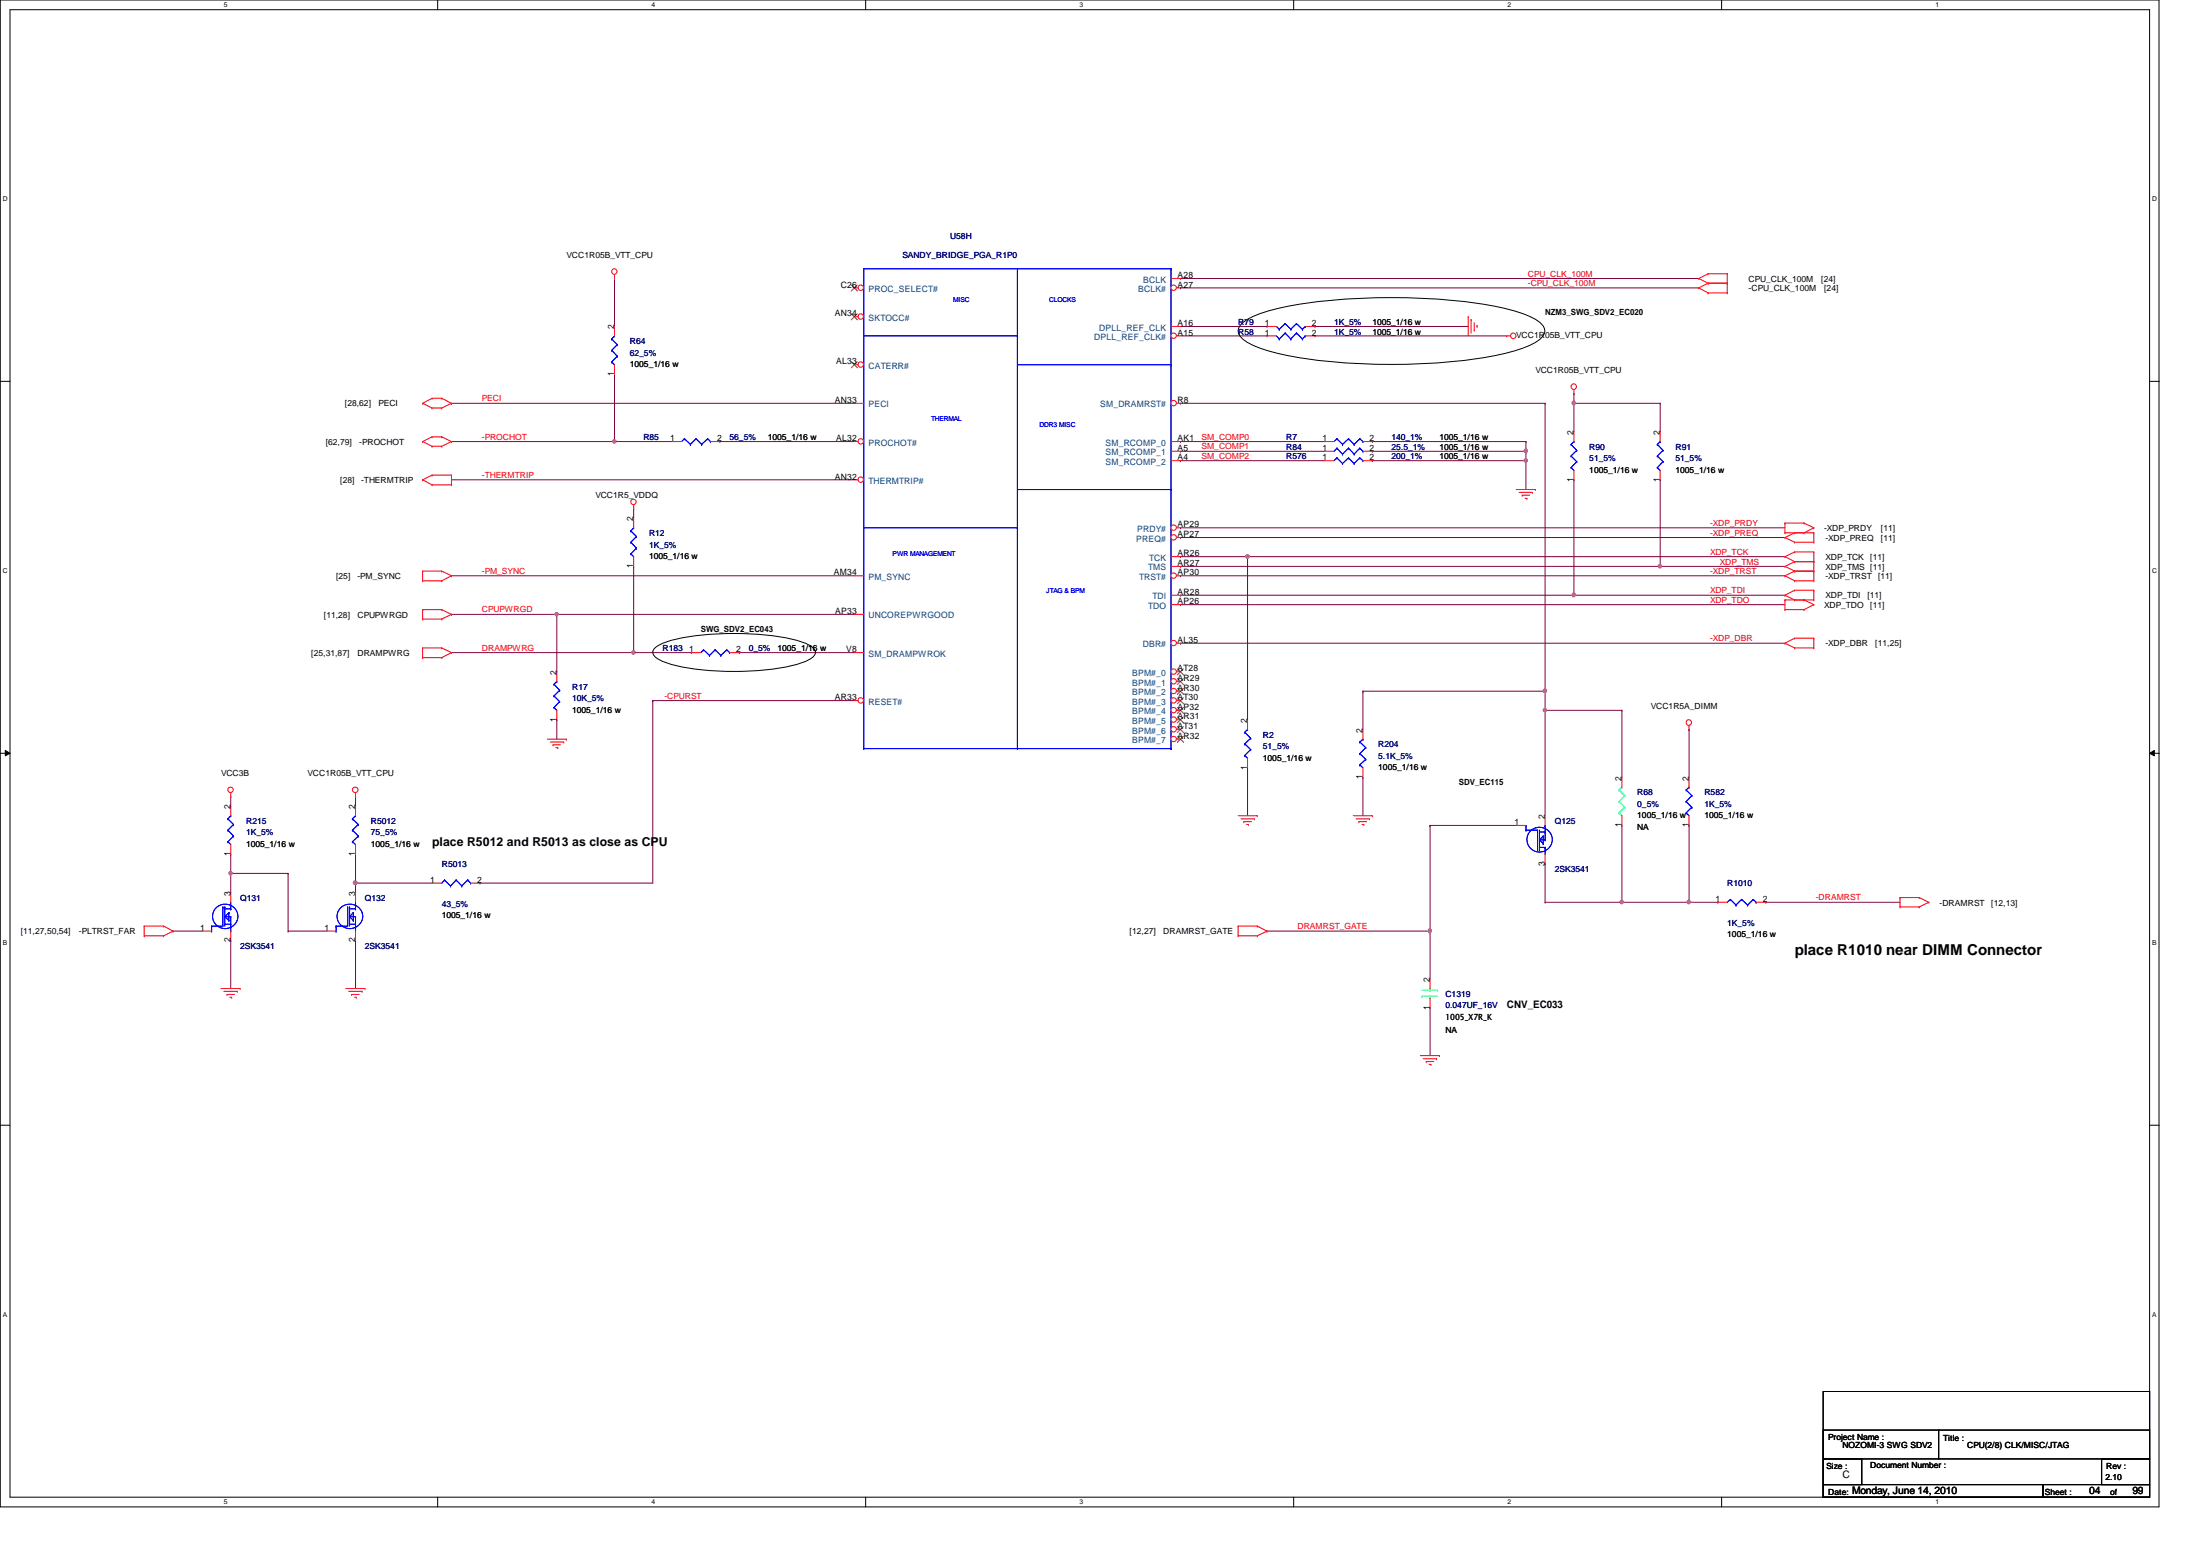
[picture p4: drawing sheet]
<svg xmlns="http://www.w3.org/2000/svg" width="297mm" height="210mm" viewBox="0 0 297 210" stroke-linecap="round" stroke-linejoin="round" font-family="sans-serif">
<path d="M0 0h291.5v203.4h-291.5zM1.4 1.3h288.8v200.8h-288.8z" fill="none" stroke="#000" stroke-width=".14"/>
<g fill="#fff">
<path d="M30.2 .2h.5v1h-.5z"/>
<path d="M30.2 202.3h.5v1h-.5z"/>
</g>
<path d="M59.1 0v1.3M59.1 202.1v1.3" fill="none" stroke="#000" stroke-width=".14"/>
<g fill="#fff">
<path d="M88 .2h.5v1h-.5z"/>
<path d="M88 202.3h.5v1h-.5z"/>
</g>
<path d="M116.9 0v1.3M116.9 202.1v1.3" fill="none" stroke="#000" stroke-width=".14"/>
<g fill="#fff">
<path d="M145.8 .2h.5v1h-.5z"/>
<path d="M145.8 202.3h.5v1h-.5z"/>
</g>
<path d="M174.7 0v1.3M174.7 202.1v1.3" fill="none" stroke="#000" stroke-width=".14"/>
<g fill="#fff">
<path d="M203.5 .2h.5v1h-.5z"/>
<path d="M203.5 202.3h.5v1h-.5z"/>
</g>
<path d="M232.4 0v1.3M232.4 202.1v1.3" fill="none" stroke="#000" stroke-width=".14"/>
<g fill="#fff">
<path d="M261.3 .2h.5v1h-.5z"/>
<path d="M261.3 202.3h.5v1h-.5z"/>
<path d="M.4 26.4h.6v1h-.6z"/>
<path d="M290.6 26.4h.6v1h-.6z"/>
<path d="M.4 76.5h.6v1.1h-.6z"/>
<path d="M290.6 76.5h.6v1.1h-.6z"/>
</g>
<path d="M0 51.5h1.4M290.2 51.5h1.3" fill="none" stroke="#000" stroke-width=".14"/>
<g fill="#fff">
<path d="M.4 126.7h.6v1.1h-.6z"/>
<path d="M290.6 126.7h.6v1.1h-.6z"/>
</g>
<path d="M0 101.7h1.4M.7 101.3l.7 .4-.7 .3zM290.2 101.7l.7-.4v.7zM290.2 101.7h1.3" fill="none" stroke="#000" stroke-width=".14"/>
<path d="M.7 101.3l.7 .4-.7 .3zM290.2 101.7l.7-.4v.7z" fill="#000"/>
<g fill="#fff">
<path d="M.4 177h.5v1h-.5z"/>
<path d="M290.6 177h.5v1h-.5z"/>
</g>
<path d="M0 151.9h1.4M290.2 151.9h1.3" fill="none" stroke="#000" stroke-width=".14"/>
<path d="M83 59.6h.1M83 59.6h7.7" fill="none" stroke="#800040" stroke-width=".14"/>
<path d="M82.8 59.4h.3l.1 .2-.1 .1-.2 .1-.1-.1z" fill-rule="evenodd" fill="#f0f"/>
<path d="M82.8 59.4h.3l.1 .2-.1 .1-.2 .1-.1-.1z" fill="none" stroke="#f0f" stroke-width=".14"/>
<g fill="none" stroke="#800040" stroke-width=".14">
<path d="M83 37.6h.1M83 37.6v6.5M159.4 37.6h.1M159.4 38.9h.1M159.4 37.6h70M159.4 38.9h70M61 59.6h.1M83 50.5h.1M83 50.5v9.1h-22M159.4 45.3h11.7M171.1 45.3h.1M177.5 45.3h.1"/>
<path d="M177.5 44.1h.1M177.5 45.3h26M177.5 44.1h20.7M208.6 54.4h.1M208.6 54.4v41.5M159.4 77.7h.1M159.4 77.7h81.6M88.1 94.6h.1M88.1 94.6h27.3M159.4 86.8h.1M159.4 86.8h81.6M184 93.3h.1"/>
<path d="M184 93.3h24.6M184 93.3v5.2M208.6 95.9h.1M208.6 93.3h.1M208.6 95.9h10.4M228 121.8h3.9M231.9 121.8h.1"/>
</g>
<path d="M208.4 93.1l.2-.1 .2 .1-.1 .3-.1 .1-.2-.1z" fill-rule="evenodd" fill="#f0f"/>
<path d="M208.4 93.1l.2-.1 .2 .1-.1 .3-.1 .1-.2-.1z" fill="none" stroke="#f0f" stroke-width=".14"/>
<path d="M168.4 75.1h.1M168.4 75.1v22.1M219 95.9h.1M219 95.9v9M184 104.9h.1M184 104.9v5.2M208.6 116.6h.1M208.6 116.6v5.2M219 121.8h.1M219 121.8h9" fill="none" stroke="#800040" stroke-width=".14"/>
<path d="M218.8 121.6h.3l.1 .2-.1 .1-.2 .1-.1-.1z" fill-rule="evenodd" fill="#f0f"/>
<path d="M218.8 121.6h.3l.1 .2-.1 .1-.2 .1-.1-.1z" fill="none" stroke="#f0f" stroke-width=".14"/>
<path d="M171.1 125.7h.1M171.1 125.7h22" fill="none" stroke="#800040" stroke-width=".14"/>
<path d="M192.9 125.5l.1-.1 .3 .1-.1 .3-.2 .1-.1-.1z" fill-rule="evenodd" fill="#f0f"/>
<path d="M192.9 125.5l.1-.1 .3 .1-.1 .3-.2 .1-.1-.1z" fill="none" stroke="#f0f" stroke-width=".14"/>
<g fill="none" stroke="#800040" stroke-width=".14">
<path d="M61 54.4h.1M61 54.4h54.4M61 77.7h.1M61 77.7h54.4M61 82.9h.1M61 82.9h54.4M75.2 82.9h.1M193.1 111.4h.1M193.1 111.4v20.8M193.1 111.4h11.6M219 111.4h.1M219 111.4v10.4"/>
<path d="M23.4 125.7h.1M23.4 125.7h3.9M193.1 125.7h.1"/>
</g>
<path d="M75 82.7h.3l.1 .2-.1 .2h-.2h-.1z" fill-rule="evenodd" fill="#f0f"/>
<path d="M75 82.7h.3l.1 .2-.1 .2h-.2h-.1z" fill="none" stroke="#f0f" stroke-width=".14"/>
<path d="M159.4 54.4h.1M159.4 54.4h49.2M208.6 95.9h.1M208.6 95.9v14.2" fill="none" stroke="#800040" stroke-width=".14"/>
<path d="M208.4 95.7h.3l.1 .1-.1 .2-.1 .1-.2-.1z" fill-rule="evenodd" fill="#f0f"/>
<path d="M208.4 95.7h.3l.1 .1-.1 .2-.1 .1-.2-.1z" fill="none" stroke="#f0f" stroke-width=".14"/>
<path d="M228 111.4h.1M228 111.4v10.4" fill="none" stroke="#800040" stroke-width=".14"/>
<path d="M227.9 121.6h.3l.1 .2-.1 .1-.2 .1-.1-.1z" fill-rule="evenodd" fill="#f0f"/>
<path d="M227.9 121.6h.3l.1 .2-.1 .1-.2 .1-.1-.1z" fill="none" stroke="#f0f" stroke-width=".14"/>
<g fill="none" stroke="#800040" stroke-width=".14">
<path d="M159.4 59.6h.1M159.4 59.6h19.4M185.3 59.6h.1M185.3 59.6h20.7M85.6 68.7h.1M85.6 76.5h.1M85.6 68.7v1.3M85.6 76.5v11.6h-24.6M61 88.1h.1M228 98.5h.1M228 98.5v6.4M31.2 115.3h.1"/>
<path d="M31.2 115.3v2.6M168.4 103.6h.1M168.4 103.6v6.5"/>
</g>
<path d="M85.4 87.9h.3l.1 .2-.1 .1-.2 .1-.1-.1z" fill-rule="evenodd" fill="#f0f"/>
<path d="M85.4 87.9h.3l.1 .2-.1 .1-.2 .1-.1-.1z" fill="none" stroke="#f0f" stroke-width=".14"/>
<path d="M212.5 54.4h.1M212.5 54.4v3.9M212.5 54.4h11.7M75.2 82.9h.1M75.2 82.9v7.8" fill="none" stroke="#800040" stroke-width=".14"/>
<path d="M212.3 54.2l.2-.1 .2 .2-.1 .3-.1 .1-.2-.1z" fill-rule="evenodd" fill="#f0f"/>
<path d="M212.3 54.2l.2-.1 .2 .2-.1 .3-.1 .1-.2-.1z" fill="none" stroke="#f0f" stroke-width=".14"/>
<path d="M224.2 54.4h.1M224.2 54.4v3.9M159.4 60.9h.1M159.4 60.9h19.4M185.3 60.9h.1M185.3 60.9h20.7" fill="none" stroke="#800040" stroke-width=".14"/>
<path d="M205.8 60.7l.2-.1 .2 .1v.3l-.2 .1-.2-.1z" fill-rule="evenodd" fill="#f0f"/>
<path d="M205.8 60.7l.2-.1 .2 .1v.3l-.2 .1-.2-.1z" fill="none" stroke="#f0f" stroke-width=".14"/>
<g fill="none" stroke="#800040" stroke-width=".14">
<path d="M206 59.6h.1M206 59.6v6.5M159.4 75.1h.1M159.4 76.5h.1M159.4 75.1h9M185.3 62.2h.1M185.3 62.2h20.7M206 62.2h.1M206 60.9h.1M212.5 64.8h.1M212.5 64.8v15.5h-53.1M224.2 64.8h.1"/>
<path d="M224.2 64.8v11.7h-64.8M159.4 80.3h.1M193.1 136h.1M193.1 136v6.5M208.6 121.8h.1M208.6 121.8h10.4"/>
</g>
<path d="M205.8 62h.4v.1v.2l-.2 .1-.2-.1z" fill-rule="evenodd" fill="#f0f"/>
<path d="M205.8 62h.4v.1v.2l-.2 .1-.2-.1z" fill="none" stroke="#f0f" stroke-width=".14"/>
<g fill="none" stroke="#800040" stroke-width=".14">
<path d="M97.2 59.6h.1M97.2 59.6h18.2M159.4 44.1h11.7M171.1 44.1h.1M212.5 53.1h.1M212.5 53.1v1.3M61 64.8h.1M61 64.8h54.4M159.4 62.2h.1M159.4 71.2h.1M159.4 72.6h.1M159.4 62.2h19.4"/>
<path d="M159.4 71.2h81.6M159.4 72.6h81.6M168.4 75.1h.1M168.4 75.1h72.6M75.2 97.2h.1M75.2 97.2v2.6M88.1 94.6h.1M88.1 94.6v24.6h-23.3M64.8 119.2h.1M238.4 121.8h.1M238.4 121.8h18.1"/>
</g>
<circle cx="168.4" cy="75.1" r=".25" fill="#f0f"/>
<circle cx="168.4" cy="75.1" r=".25" fill="none" stroke="#f0f" stroke-width=".14"/>
<path d="M224.2 76.5h.1M224.2 76.5h16.8" fill="none" stroke="#800040" stroke-width=".14"/>
<path d="M224 76.3h.3l.1 .1-.1 .2-.2 .1-.1-.1z" fill-rule="evenodd" fill="#f0f"/>
<path d="M224 76.3h.3l.1 .1-.1 .2-.2 .1-.1-.1z" fill="none" stroke="#f0f" stroke-width=".14"/>
<path d="M212.5 80.3h.1M212.5 80.3h28.5M48 127h.1M48 127v6.4" fill="none" stroke="#800040" stroke-width=".14"/>
<path d="M212.3 80.1h.2l.2 .1-.1 .3-.1 .1-.2-.1z" fill-rule="evenodd" fill="#f0f"/>
<path d="M212.3 80.1h.2l.2 .1-.1 .3-.1 .1-.2-.1z" fill="none" stroke="#f0f" stroke-width=".14"/>
<path d="M48 119.2h.1M48 119.2v1.3" fill="none" stroke="#800040" stroke-width=".14"/>
<circle cx="48" cy="119.2" r=".26" fill="#f0f"/>
<circle cx="48" cy="119.2" r=".26" fill="none" stroke="#f0f" stroke-width=".14"/>
<g fill="none" stroke="#800040" stroke-width=".14">
<path d="M159.4 81.6h.1M159.4 81.6h81.6M31.2 117.9h.1M31.2 107.5h.1M31.2 107.5v1.3M31.2 117.9v2.6M31.2 117.9h7.7M38.9 117.9h.1M38.9 117.9v7.8M48 107.5h.1M48 119.2h.1M48 115.3h.1"/>
<path d="M48 107.5v1.3M48 115.3v3.9M48 119.2h10.3M31.2 127h.1M31.2 127v6.4M38.9 125.7h.1M38.9 125.7h5.2"/>
</g>
<path d="M31 117.7h.3l.1 .2-.1 .1-.2 .1-.1-.1z" fill-rule="evenodd" fill="#f0f"/>
<path d="M31 117.7h.3l.1 .2-.1 .1-.2 .1-.1-.1z" fill="none" stroke="#f0f" stroke-width=".14"/>
<path d="M85.6 88.1h7.7M93.3 88.1h.1M99.8 88.1h.1M99.8 88.1h15.6" fill="none" stroke="#800040" stroke-width=".14"/>
<g fill="none" stroke="#f00" stroke-width=".14">
<path d="M83 37.6h.1M83 37.1v.5M229.4 37.6h.1M229.4 38.9h.1M229.4 37.6l1.2 .6M229.4 38.9l1.2 .6M230.6 37h.1M230.6 38.2h.1M230.6 39.5h.1M230.6 37l-1.2 .6M230.6 37h2.6M230.6 38.2h2.6"/>
<path d="M230.6 38.2l-1.2 .7M230.6 39.5h2.6M233.2 37h.1M233.2 38.2h.1M233.2 39.5h.1M233.2 37v2.5M57.1 54.4h.1M57.1 59.6h.1M57.1 54.4l1.2 .7M57.1 59.6l1.2 .6M58.3 53.8h.1M58.3 55.1h.1"/>
<path d="M58.3 59h.1M58.3 53.8h1.3M58.3 53.8l-1.2 .6M58.3 55.1h1.3M58.3 59h1.3M58.3 59l-1.2 .6M59.6 53.8h.1M59.6 55.1h.1M59.6 59h.1M59.6 53.8l1.4 .6M59.6 59l1.4 .6M61 54.4h.1"/>
<path d="M61 59.6h.1M61 54.4l-1.4 .7M61 59.6l-1.4 .6M83 44.1v1.2M83 49.2v1.3M198.2 42.8h.1M198.2 42.8v2.5M198.6 43.1h.1M198.6 43.1v1.9M199 44.6h.1M199 43.6v1M199.4 43.9h.1"/>
<path d="M199.4 43.9v.3M203.5 45.3h.1M203.5 45.3h.5M212.5 53.1h.1M212.5 52.6v.5M57.1 77.1h.1M57.1 78.4h.1M57.1 64.8h.1M57.1 77.1h2.5M57.1 78.4h2.5M57.1 77.1v1.3M57.1 64.8l1.2 .6"/>
<path d="M58.3 60.2h.1M58.3 64.1h.1M58.3 65.4h.1M58.3 60.2h1.3M58.3 64.1l-1.2 .7M58.3 64.1h2.7M58.3 65.4h2.7M59.6 77.1h.1M59.6 78.4h.1M59.6 60.2h.1M59.6 77.1l1.4 .6M61 77.7h.1"/>
<path d="M61 64.1h.1M61 65.4h.1M61 77.7l-1.4 .7M61 64.1v1.3M85.6 68.7h.1M85.6 68.2v.5M158.1 60.9h1.3M158.1 62.2h1.3M204.7 66.1h2.6M205.1 66.5h1.8M205.5 66.8h.1M205.5 66.8h1"/>
<path d="M205.9 67.3h.3M206.2 67.3h.1M206.9 66.5h.1M207.3 66.1h.1M241 70.6h.1M241 71.9h.1M241 72.6h.1M241 75.1h.1M241 76.5h.1M241 77.7h.1M241 70.6h2.6M241 70.6v1.3"/>
<path d="M241 71.9h3.9M241 72.6l1.3 .6M241 75.1l1.3 .7M241 76.5l1.3 .6M241 77.7l1.3 .7M242.3 71.9h.1M242.3 73.2h.1M242.3 74.5h.1M242.3 75.8h.1M242.3 77.1h.1M242.3 78.4h.1M242.3 79.7h.1"/>
<path d="M242.3 71.9l-1.3 .7M242.3 73.2h2.6M242.3 74.5l-1.3 .6M242.3 74.5h2.6M242.3 75.8h2.6M242.3 75.8l-1.3 .7M242.3 77.1h2.6M242.3 77.1l-1.3 .6M242.3 78.4h2.6M242.3 79.7l-1.3 .6M242.3 79.7h2.6M243.6 70.6h.1"/>
<path d="M243.6 71.9h.1M243.6 70.6l1.3 .6M244.9 71.2h.1M244.9 71.9h.1M244.9 73.2h.1M244.9 74.5h.1M244.9 75.8h.1M244.9 77.1h.1M244.9 78.4h.1M244.9 79.7h.1M244.9 71.2l-1.3 .7M244.9 71.9v1.3"/>
<path d="M244.9 74.5v3.9M244.9 79.7v1.3M57.1 87.5h.1M57.1 88.8h.1M57.1 82.3h.1M57.1 83.6h.1M57.1 87.5h2.5M57.1 82.3h2.5M57.1 82.3v1.3M57.1 87.5v1.3M57.1 88.8h2.5M57.1 83.6h2.5"/>
<path d="M59.6 87.5h.1M59.6 88.8h.1M59.6 82.3h.1M59.6 83.6h.1M59.6 87.5l1.4 .6M59.6 82.3l1.4 .6M61 88.1h.1M61 82.9h.1M61 88.1l-1.4 .7M61 82.9l-1.4 .7M73.9 99.8h2.6M76.5 99.8h.1"/>
<path d="M228 98.5h.1M228 98v.5M241 80.3h.1M241 86.8h.1M241 81h.1M241 82.3h.1M241 81v1.3M241 81h3.9M241 80.3l1.3 .7M241 86.8l1.3 .7M241 82.3h2.6M242.3 81h.1"/>
<path d="M242.3 86.1h.1M242.3 87.5h.1M242.3 86.1l-1.3 .7M242.3 86.1h2.6M242.3 87.5h2.6M243.6 81h.1M243.6 82.3h.1M243.6 81l1.3 .6M244.9 81h.1M244.9 86.1h.1M244.9 87.5h.1M244.9 81.6h.1"/>
<path d="M244.9 86.1v1.4M244.9 81.6l-1.3 .7M31.2 107.5h.1M31.2 107v.5M48 107.5h.1M48 107v.5M58.3 119.2h1.3M63.5 119.2h1.3M74.3 100.2h1.8M74.7 100.5h.1M74.7 100.5h1M75.1 100.9h.2"/>
<path d="M75.3 100.9h.1M76.1 100.2h.1M167.2 110.1h2.6M167.6 110.5h1.8M167.9 110.9h.1M167.9 110.9h1.1M168.3 111.3h.3M168.6 111.3h.1M169.4 110.5h.1M169.8 110.1h.1M182.7 110.1h2.6M183.1 110.5h1.8"/>
<path d="M183.5 110.9h.1M183.5 110.9h1M183.9 111.3h.2M184.1 111.3h.1M184.9 110.5h.1M185.3 110.1h.1M19.5 125h.1M19.5 126.3h.1M19.5 125h2.6M19.5 126.3h2.6M19.5 125v1.3M22.1 125h.1"/>
<path d="M22.1 126.3h.1M22.1 125l1.3 .7M23.4 125.7h.1M23.4 125.7l-1.3 .6M29.8 133.4h2.6M30.2 133.8h1.8M30.6 134.2h.1M30.6 134.2h1.1M31 134.6h.3M31.3 134.6h.1M32 133.8h.1M32.4 133.4h.1"/>
<path d="M46.7 133.4h2.6M47.1 133.8h1.8M47.5 134.2h.1M47.5 134.2h1M47.9 134.6h.2M48.1 134.6h.1M48.9 133.8h.1M49.3 133.4h.1M167.2 125h.1M167.2 126.3h.1M167.2 125h2.6M167.2 125v1.3"/>
<path d="M167.2 126.3h2.6M169.8 125h.1M169.8 126.3h.1M169.8 125l1.3 .7M171.1 125.7h.1M171.1 125.7l-1.3 .6M256.5 121.2h.1M256.5 122.4h.1M256.5 121.2h2.6M256.5 121.2v1.2M256.5 122.4h2.6M259.1 121.2h.1"/>
<path d="M259.1 122.4h.1M259.1 121.2l1.3 .6M260.4 121.8h.1M260.4 121.8l-1.3 .6M191.8 142.5h2.5M192.1 142.9h1.9M192.6 143.3h.1M192.6 143.3h1M193 143.7h.2M193.2 143.7h.1M194 142.9h.1M194.3 142.5h.1"/>
<circle cx="82.9" cy="36.7" r=".38"/>
<circle cx="204.3" cy="45.3" r=".38"/>
<circle cx="212.5" cy="52.2" r=".38"/>
<circle cx="85.5" cy="67.7" r=".37"/>
<circle cx="228" cy="97.5" r=".38"/>
<circle cx="31.1" cy="106.6" r=".37"/>
<circle cx="48" cy="106.6" r=".37"/>
</g>
<path d="M167.6 43.7a8.7 8.7 0 0 1 3.6-1.7 68.4 68.4 0 0 1 18.9-1.8 60 60 0 0 1 14.5 1.8 8.8 8.8 0 0 1 3.5 1.7 1.22 1.22 0 0 1 0 1.9 8.8 8.8 0 0 1-3.5 1.7 67.6 67.6 0 0 1-19 1.9 59.3 59.3 0 0 1-14.4-1.9 8.7 8.7 0 0 1-3.6-1.7 1.23 1.23 0 0 1 0-1.9zM88.6 87.3a13.7 13.7 0 0 1 5.9-1.5 37 37 0 0 1 13.8 .9l1.3 .6 .4 .4 .1 .4-.1 .3a4.7 4.7 0 0 1-2.6 1.3 38.6 38.6 0 0 1-16.6 0 4.7 4.7 0 0 1-2.5-1.3l-.2-.3 .2-.4zM246.2 196.9h5.2v3.5h-5.2zM246.2 193h15.5v3.9h-15.5zM246.2 187.8h44v14.3h-44zM261.7 193h28.5v3.9h-28.5zM283.8 196.9h6.4v3.5h-6.4zM246.2 200.4h29.6v1.7h-29.6zM275.8 200.4h14.4v1.7h-14.4z" fill="none" stroke="#000" stroke-width=".14"/>
<g fill="none" stroke="#00f" stroke-width=".14">
<path d="M137.4 36.3v64.7M158.1 36.3h.1M158.1 36.3h-41.5v64.7M158.1 36.3v64.7M82.6 48.9h.1M82.6 47.3h.1M82.6 45.8h.1M82.6 48.9l.4 .3M82.6 47.3l.8 .8M82.6 45.8l.8 .7M83 45.3h.1M83 45.3l-.4 .5"/>
<path d="M83.4 48.1h.1M83.4 46.5h.1M83.4 48.1l-.8 .8M83.4 46.5l-.8 .8M116.6 45.3h20.8M137.4 45.3h.1M137.4 49.2h20.7M158.1 49.2h.1M116.6 71.2h20.8M137.4 71.2h.1M137.4 66.1h20.7M158.1 66.1h.1"/>
<path d="M60 118.8h.1M60 118.8l-.4 .4M60 118.8l.8 .8M60.8 119.6h.1M61.6 118.8h.1M61.6 118.8l-.8 .8M61.6 118.8l.8 .8M62.4 119.6h.1M63.2 118.8h.1M63.2 118.8l-.8 .8M63.2 118.8l.3 .4M63.5 119.2h.1"/>
<path d="M116.6 101h.1M116.6 101h41.5M137.4 101h.1M158.1 101h.1"/>
</g>
<circle cx="158.5" cy="54.4" r=".37" fill="#fff"/>
<g fill="none" stroke="#f00" stroke-width=".14">
<path d="M158.1 59.6h1.3M158.9 54.4h.5"/>
<circle cx="158.5" cy="54.4" r=".37"/>
</g>
<circle cx="158.5" cy="38.8" r=".37" fill="#fff"/>
<g fill="none" stroke="#f00" stroke-width=".14">
<path d="M158.1 37.6h1.3M158.9 38.9h.5"/>
<circle cx="158.5" cy="38.8" r=".37"/>
</g>
<circle cx="158.5" cy="45.3" r=".37" fill="#fff"/>
<g fill="none" stroke="#f00" stroke-width=".14">
<path d="M158.1 44.1h1.3M158.9 45.3h.5"/>
<circle cx="158.5" cy="45.3" r=".37"/>
</g>
<circle cx="116.2" cy="49.2" r=".37" fill="#fff"/>
<g fill="none" stroke="#f00" stroke-width=".14">
<path d="M115.4 49.2h.5M115.4 54.4h1.2"/>
<circle cx="116.2" cy="49.2" r=".37"/>
</g>
<path d="M115 48.9l.8 .8M115.7 48.9l-.8 .8" fill="none" stroke="#804000" stroke-width=".14"/>
<circle cx="116.2" cy="59.6" r=".37" fill="#fff"/>
<g fill="none" stroke="#f00" stroke-width=".14">
<path d="M115.4 59.6h.5"/>
<circle cx="116.2" cy="59.6" r=".37"/>
</g>
<circle cx="116.2" cy="64.7" r=".37" fill="#fff"/>
<g fill="none" stroke="#f00" stroke-width=".14">
<path d="M115.4 64.8h.5M115.4 88.1h1.2"/>
<circle cx="116.2" cy="64.7" r=".37"/>
</g>
<circle cx="116.2" cy="94.5" r=".37" fill="#fff"/>
<g fill="none" stroke="#f00" stroke-width=".14">
<path d="M115.4 94.6h.5"/>
<circle cx="116.2" cy="94.5" r=".37"/>
</g>
<circle cx="158.5" cy="71.2" r=".37" fill="#fff"/>
<g fill="none" stroke="#f00" stroke-width=".14">
<path d="M158.9 71.2h.5"/>
<circle cx="158.5" cy="71.2" r=".37"/>
</g>
<circle cx="158.5" cy="72.5" r=".37" fill="#fff"/>
<g fill="none" stroke="#f00" stroke-width=".14">
<path d="M158.1 75.1h1.3M158.1 76.5h1.3M158.9 72.6h.5"/>
<circle cx="158.5" cy="72.5" r=".37"/>
</g>
<circle cx="158.5" cy="77.7" r=".37" fill="#fff"/>
<g fill="none" stroke="#f00" stroke-width=".14">
<path d="M158.9 77.7h.5M158.1 80.3h1.3M158.1 81.6h1.3"/>
<circle cx="158.5" cy="77.7" r=".37"/>
</g>
<circle cx="158.5" cy="86.8" r=".37" fill="#fff"/>
<g fill="none" stroke="#f00" stroke-width=".14">
<path d="M158.9 86.8h.5"/>
<circle cx="158.5" cy="86.8" r=".37"/>
</g>
<circle cx="158.5" cy="90.7" r=".37" fill="#fff"/>
<g fill="none" stroke="#f00" stroke-width=".14">
<path d="M158.9 90.7h.5"/>
<circle cx="158.5" cy="90.7" r=".37"/>
</g>
<path d="M159 90.3l.8 .8M159.8 90.3l-.8 .8" fill="none" stroke="#804000" stroke-width=".14"/>
<circle cx="158.5" cy="92" r=".37" fill="#fff"/>
<g fill="none" stroke="#f00" stroke-width=".14">
<path d="M158.9 92h.5"/>
<circle cx="158.5" cy="92" r=".37"/>
</g>
<path d="M159 91.6l.8 .8M159.8 91.6l-.8 .8" fill="none" stroke="#804000" stroke-width=".14"/>
<circle cx="158.5" cy="93.3" r=".37" fill="#fff"/>
<g fill="none" stroke="#f00" stroke-width=".14">
<path d="M158.9 93.3h.5"/>
<circle cx="158.5" cy="93.3" r=".37"/>
</g>
<path d="M159 92.9l.8 .8M159.8 92.9l-.8 .8" fill="none" stroke="#804000" stroke-width=".14"/>
<circle cx="158.5" cy="94.5" r=".37" fill="#fff"/>
<g fill="none" stroke="#f00" stroke-width=".14">
<path d="M158.9 94.6h.5"/>
<circle cx="158.5" cy="94.5" r=".37"/>
</g>
<path d="M159 94.2l.8 .8M159.8 94.2l-.8 .8" fill="none" stroke="#804000" stroke-width=".14"/>
<circle cx="158.5" cy="95.9" r=".37" fill="#fff"/>
<g fill="none" stroke="#f00" stroke-width=".14">
<path d="M158.9 95.9h.5"/>
<circle cx="158.5" cy="95.9" r=".37"/>
</g>
<path d="M159 95.5l.8 .8M159.8 95.5l-.8 .8" fill="none" stroke="#804000" stroke-width=".14"/>
<circle cx="158.5" cy="97.1" r=".37" fill="#fff"/>
<g fill="none" stroke="#f00" stroke-width=".14">
<path d="M158.9 97.2h.5"/>
<circle cx="158.5" cy="97.1" r=".37"/>
</g>
<path d="M159 96.8l.8 .8M159.8 96.8l-.8 .8" fill="none" stroke="#804000" stroke-width=".14"/>
<circle cx="158.5" cy="98.4" r=".37" fill="#fff"/>
<g fill="none" stroke="#f00" stroke-width=".14">
<path d="M158.9 98.5h.5"/>
<circle cx="158.5" cy="98.4" r=".37"/>
</g>
<path d="M159 98.1l.8 .8M159.8 98.1l-.8 .8" fill="none" stroke="#804000" stroke-width=".14"/>
<circle cx="158.5" cy="99.8" r=".37" fill="#fff"/>
<g fill="none" stroke="#f00" stroke-width=".14">
<path d="M115.4 77.7h1.2M158.9 99.8h.5"/>
<circle cx="158.5" cy="99.8" r=".37"/>
</g>
<path d="M159 99.4l.8 .8M159.8 99.4l-.8 .8" fill="none" stroke="#804000" stroke-width=".14"/>
<circle cx="116.2" cy="42.7" r=".37" fill="#fff"/>
<g fill="none" stroke="#f00" stroke-width=".14">
<path d="M115.4 42.8h.5"/>
<circle cx="116.2" cy="42.7" r=".37"/>
</g>
<path d="M115 42.4l.8 .8M115.7 42.4l-.8 .8" fill="none" stroke="#804000" stroke-width=".14"/>
<circle cx="116.2" cy="38.8" r=".37" fill="#fff"/>
<g fill="none" stroke="#f00" stroke-width=".14">
<path d="M115.4 38.9h.5M90.7 59.6h1.3M95.9 59.6h1.3M171.1 44.1h1.2M171.1 45.3h1.2M176.2 44.1h1.3M176.2 45.3h1.3M178.8 59.6h1.3M184 59.6h1.3M212.5 58.3v1.3M224.2 58.3v1.3M85.6 70v1.2"/>
<path d="M85.6 75.1v1.4M178.8 62.2h1.3M178.8 60.9h1.3M184 62.2h1.3M184 60.9h1.3M212.5 63.5v1.3M224.2 63.5v1.3M75.2 90.7v1.3M75.2 95.9v1.3M93.3 88.1h1.3M98.5 88.1h1.3M115.4 82.9h1.2"/>
<path d="M168.4 97.2v1.3M184 98.5v1.3M31.2 108.8v1.3M31.2 114v1.3M48 108.8v1.3M48 114v1.3M168.4 102.4v1.2M184 103.6v1.3M204.7 111.4h1.3M208.6 110.1v1.3M208.6 115.3v1.3M219 104.9v1.4"/>
<path d="M219 110.1v1.3M228 104.9v1.4M228 110.1v1.3M27.3 125.7h1.3M31.2 120.5v1.3M31.2 125.7v1.3M44.1 125.7h1.3M48 120.5v1.3M48 125.7v1.3M193.1 132.2v1.2M193.1 134.7v1.3M231.9 121.8h1.3"/>
<path d="M237.1 121.8h1.3"/>
<circle cx="116.2" cy="38.8" r=".37"/>
</g>
<path d="M115 38.5l.8 .8M115.7 38.5l-.8 .8" fill="none" stroke="#804000" stroke-width=".14"/>
<g fill="none" stroke="#00f" stroke-width=".14">
<path d="M92.4 59.2h.1M92.4 59.2l-.4 .4M92.4 59.2l.8 .8M93.2 60h.1M94 59.2h.1M94 59.2l-.8 .8M94 59.2l.7 .8M94.7 60h.1M95.5 59.2h.1M95.5 59.2l-.8 .8M95.5 59.2l.4 .4M95.9 59.6h.1"/>
<path d="M172.3 44.1l.4 .3M172.3 45.3l.4 .5M172.7 44.4h.1M172.7 45.8h.1M173.5 43.7h.1M173.5 45h.1M173.5 43.7l-.8 .7M173.5 43.7l.8 .7M173.5 45l-.8 .8M173.5 45l.8 .8M174.3 44.4h.1M174.3 45.8h.1"/>
<path d="M175 43.7h.1M175 45h.1M175 43.7l-.7 .7M175 43.7l.8 .7M175 45l-.7 .8M175 45l.8 .8M175.8 44.4h.1M175.8 45.8h.1M176.2 44.1h.1M176.2 45.3h.1M176.2 44.1l-.4 .3M176.2 45.3l-.4 .5"/>
<path d="M180.5 59.2h.1M180.5 59.2l-.4 .4M180.5 59.2l.8 .8M181.3 60h.1M182.1 59.2h.1M182.1 59.2l-.8 .8M182.1 59.2l.7 .8M182.8 60h.1M183.6 59.2h.1M183.6 59.2l-.8 .8M183.6 59.2l.4 .4M184 59.6h.1"/>
<path d="M212.1 60h.1M212.1 60l.8 .8M212.5 59.6h.1M212.5 59.6l-.4 .4M223.8 60h.1M223.8 60l.7 .8M224.2 59.6h.1M224.2 59.6l-.4 .4M85.2 74.8h.1M85.2 73.2h.1M85.2 71.7h.1M85.2 74.8l.4 .3"/>
<path d="M85.2 73.2l.7 .8M85.2 71.7l.7 .7M85.6 71.2h.1M85.6 71.2l-.4 .5M85.9 74h.1M85.9 72.4h.1M85.9 74l-.7 .8M85.9 72.4l-.7 .8M180.5 61.8h.1M180.5 60.5h.1M180.5 61.8l-.4 .4M180.5 61.8l.8 .8"/>
<path d="M180.5 60.5l-.4 .4M180.5 60.5l.8 .8M181.3 62.6h.1M181.3 61.3h.1M182.1 61.8h.1M182.1 60.5h.1M182.1 61.8l-.8 .8M182.1 61.8l.7 .8M182.1 60.5l-.8 .8M182.1 60.5l.7 .8M182.8 62.6h.1M182.8 61.3h.1"/>
<path d="M183.6 61.8h.1M183.6 60.5h.1M183.6 61.8l-.8 .8M183.6 61.8l.4 .4M183.6 60.5l-.8 .8M183.6 60.5l.4 .4M184 62.2h.1M184 60.9h.1M212.1 63.1h.1M212.1 61.6h.1M212.1 63.1l.4 .4M212.1 61.6l.8 .7"/>
<path d="M212.9 62.3h.1M212.9 60.8h.1M212.9 62.3l-.8 .8M212.9 60.8l-.8 .8M223.8 63.1h.1M223.8 61.6h.1M223.8 63.1l.4 .4M223.8 61.6l.7 .7M224.5 62.3h.1M224.5 60.8h.1M224.5 62.3l-.7 .8M224.5 60.8l-.7 .8"/>
<path d="M74.8 95.5h.1M74.8 93.9h.1M74.8 92.4h.1M74.8 95.5l.4 .4M74.8 93.9l.8 .8M74.8 92.4l.8 .8M75.2 92h.1M75.2 92l-.4 .4M75.6 94.7h.1M75.6 93.2h.1M75.6 94.7l-.8 .8M75.6 93.2l-.8 .7"/>
<path d="M95 87.7h.1M95 87.7l-.4 .4M95 87.7l.8 .8M95.8 88.5h.1M96.6 87.7h.1M96.6 87.7l-.8 .8M96.6 87.7l.7 .8M97.3 88.5h.1M98.1 87.7h.1M98.1 87.7l.4 .4M98.1 87.7l-.8 .8M98.5 88.1h.1"/>
<path d="M168.1 98.8h.1M168.1 98.8l.8 .9M168.4 98.5h.1M168.4 98.5l-.3 .3M168.9 99.7h.1M168.9 99.7l-.8 .7M184 99.8h.1M184 99.8l-.4 .4M30.8 113.6h.1M30.8 112.1h.1M30.8 110.5h.1M30.8 113.6l.4 .4"/>
<path d="M30.8 112.1l.7 .8M30.8 110.5l.7 .8M31.2 110.1h.1M31.2 110.1l-.4 .4M31.5 112.9h.1M31.5 111.3h.1M31.5 112.9l-.7 .7M31.5 111.3l-.7 .8M47.6 113.6h.1M47.6 112.1h.1M47.6 110.5h.1M47.6 113.6l.4 .4"/>
<path d="M47.6 112.1l.8 .8M47.6 110.5l.8 .8M48 110.1h.1M48 110.1l-.4 .4M48.4 112.9h.1M48.4 111.3h.1M48.4 112.9l-.8 .7M48.4 111.3l-.8 .8M168.1 102h.1M168.1 100.4h.1M168.1 102l.3 .4M168.1 100.4l.8 .8"/>
<path d="M168.9 101.2h.1M168.9 101.2l-.8 .8M183.6 103.3h.1M183.6 101.7h.1M183.6 100.2h.1M183.6 103.3l.4 .3M183.6 101.7l.8 .8M183.6 100.2l.8 .7M184.4 102.5h.1M184.4 100.9h.1M184.4 102.5l-.8 .8M184.4 100.9l-.8 .8"/>
<path d="M206 112.1h.1M206 111.4h.1M206 112.1h1.6v2.6M206 111.4v.7M207.6 114.7h.1M207.9 114.7h.1M207.9 112.1v2.6M207.9 112.3h.7M207.9 113.4h.7M207.9 114.4h.7M207.9 113.4l.5 .5M208.4 113.9h.1"/>
<path d="M208.4 112.9h.1M208.4 112.9l-.5 .5M208.4 112.9v1M208.6 112.3h.1M208.6 113.4h.1M208.6 114.4h.1M208.6 111.4h.1M208.6 111.4v2M208.6 114.4v.9M227.7 109.7h.1M227.7 108.2h.1M227.7 106.6h.1"/>
<path d="M227.7 109.7l.3 .4M227.7 108.2l.7 .8M227.7 106.6l.7 .8M228 106.3h.1M228 106.3l-.3 .3M228.4 109h.1M228.4 107.4h.1M228.4 109l-.7 .7M228.4 107.4l-.7 .8M28.6 125h.1M28.6 125.7h.1M28.6 125v.7"/>
<path d="M30.1 122.4h.1M30.1 122.4v2.6h-1.5M30.3 122.4h.1M30.3 122.4v2.6M30.3 124.8h.9M30.3 123.7h.9M30.3 122.7h.9M30.3 123.7l.6 .5M30.9 123.2h.1M30.9 124.2h.1M30.9 123.2l-.6 .5M30.9 123.2v1"/>
<path d="M31.2 124.8h.1M31.2 123.7h.1M31.2 122.7h.1M31.2 125.7h.1M31.2 121.8v.9M31.2 123.7v2M45.4 125h.1M45.4 125.7h.1M45.4 125v.7M46 122.5a1.68 1.68 0 0 1 2.5 .1 1.68 1.68 0 0 1-.4 2.5 1.68 1.68 0 0 1-2.2-.4 1.68 1.68 0 0 1 .1-2.2zM46.9 122.4h.1M46.9 122.4v2.6h-1.5"/>
<path d="M47.2 122.4h.1M47.2 124.8h.8M47.2 123.7h.8M47.2 122.7h.8M47.2 122.4v2.6M47.2 123.7l.5 .5M47.7 123.2h.1M47.7 124.2h.1M47.7 123.2l-.5 .5M47.7 123.2v1M48 124.8h.1M48 123.7h.1"/>
<path d="M48 122.7h.1M48 125.7h.1M48 121.8v.9M48 123.7v2M233.6 121.4h.1M233.6 121.4l-.4 .4M233.6 121.4l.8 .8M234.4 122.2h.1M235.2 121.4h.1M235.2 121.4l-.8 .8M235.2 121.4l.8 .8M236 122.2h.1"/>
<path d="M236.7 121.4h.1M236.7 121.4l-.7 .8M236.7 121.4l.4 .4M237.1 121.8h.1"/>
<circle cx="207.9" cy="113.3" r="1.7"/>
<circle cx="30.4" cy="123.7" r="1.69"/>
</g>
<g fill="none" stroke="#00ff80" stroke-width=".14">
<path d="M218.6 109.7h.1M218.6 108.2h.1M218.6 106.6h.1M218.6 109.7l.4 .4M218.6 108.2l.8 .8M218.6 106.6l.8 .8M219 106.3h.1M219 106.3l-.4 .3M219.4 109h.1M219.4 107.4h.1M219.4 109l-.8 .7M219.4 107.4l-.8 .8"/>
<path d="M192 134.5h.1M192 133.7h2.1M192 134.5h2.1M193.1 134.5h.1M193.1 133.7h.1M193.1 133.4v.3M193.1 134.5v.2M194.1 133.7h.1"/>
</g>
<path d="M82.8 59.4h.3l.1 .2-.1 .1-.2 .1-.1-.1z" fill-rule="evenodd" fill="#f0f"/>
<path d="M82.8 59.4h.3l.1 .2-.1 .1-.2 .1-.1-.1z" fill="none" stroke="#f0f" stroke-width=".14"/>
<path d="M208.4 93.1l.2-.1 .2 .1-.1 .3-.1 .1-.2-.1z" fill-rule="evenodd" fill="#f0f"/>
<path d="M208.4 93.1l.2-.1 .2 .1-.1 .3-.1 .1-.2-.1z" fill="none" stroke="#f0f" stroke-width=".14"/>
<path d="M218.8 121.6h.3l.1 .2-.1 .1-.2 .1-.1-.1z" fill-rule="evenodd" fill="#f0f"/>
<path d="M218.8 121.6h.3l.1 .2-.1 .1-.2 .1-.1-.1z" fill="none" stroke="#f0f" stroke-width=".14"/>
<path d="M192.9 125.5l.1-.1 .3 .1-.1 .3-.2 .1-.1-.1z" fill-rule="evenodd" fill="#f0f"/>
<path d="M192.9 125.5l.1-.1 .3 .1-.1 .3-.2 .1-.1-.1z" fill="none" stroke="#f0f" stroke-width=".14"/>
<path d="M75 82.7h.3l.1 .2-.1 .2h-.2h-.1z" fill-rule="evenodd" fill="#f0f"/>
<path d="M75 82.7h.3l.1 .2-.1 .2h-.2h-.1z" fill="none" stroke="#f0f" stroke-width=".14"/>
<path d="M208.4 95.7h.3l.1 .1-.1 .2-.1 .1-.2-.1z" fill-rule="evenodd" fill="#f0f"/>
<path d="M208.4 95.7h.3l.1 .1-.1 .2-.1 .1-.2-.1z" fill="none" stroke="#f0f" stroke-width=".14"/>
<path d="M227.9 121.6h.3l.1 .2-.1 .1-.2 .1-.1-.1z" fill-rule="evenodd" fill="#f0f"/>
<path d="M227.9 121.6h.3l.1 .2-.1 .1-.2 .1-.1-.1z" fill="none" stroke="#f0f" stroke-width=".14"/>
<path d="M85.4 87.9h.3l.1 .2-.1 .1-.2 .1-.1-.1z" fill-rule="evenodd" fill="#f0f"/>
<path d="M85.4 87.9h.3l.1 .2-.1 .1-.2 .1-.1-.1z" fill="none" stroke="#f0f" stroke-width=".14"/>
<path d="M212.3 54.2l.2-.1 .2 .2-.1 .3-.1 .1-.2-.1z" fill-rule="evenodd" fill="#f0f"/>
<path d="M212.3 54.2l.2-.1 .2 .2-.1 .3-.1 .1-.2-.1z" fill="none" stroke="#f0f" stroke-width=".14"/>
<path d="M205.8 60.7l.2-.1 .2 .1v.3l-.2 .1-.2-.1z" fill-rule="evenodd" fill="#f0f"/>
<path d="M205.8 60.7l.2-.1 .2 .1v.3l-.2 .1-.2-.1z" fill="none" stroke="#f0f" stroke-width=".14"/>
<path d="M205.8 62h.4v.1v.2l-.2 .1-.2-.1z" fill-rule="evenodd" fill="#f0f"/>
<path d="M205.8 62h.4v.1v.2l-.2 .1-.2-.1z" fill="none" stroke="#f0f" stroke-width=".14"/>
<circle cx="168.4" cy="75.1" r=".25" fill="#f0f"/>
<circle cx="168.4" cy="75.1" r=".25" fill="none" stroke="#f0f" stroke-width=".14"/>
<path d="M224 76.3h.3l.1 .1-.1 .2-.2 .1-.1-.1z" fill-rule="evenodd" fill="#f0f"/>
<path d="M224 76.3h.3l.1 .1-.1 .2-.2 .1-.1-.1z" fill="none" stroke="#f0f" stroke-width=".14"/>
<path d="M212.3 80.1h.2l.2 .1-.1 .3-.1 .1-.2-.1z" fill-rule="evenodd" fill="#f0f"/>
<path d="M212.3 80.1h.2l.2 .1-.1 .3-.1 .1-.2-.1z" fill="none" stroke="#f0f" stroke-width=".14"/>
<circle cx="48" cy="119.2" r=".26" fill="#f0f"/>
<circle cx="48" cy="119.2" r=".26" fill="none" stroke="#f0f" stroke-width=".14"/>
<path d="M31 117.7h.3l.1 .2-.1 .1-.2 .1-.1-.1z" fill-rule="evenodd" fill="#f0f"/>
<path d="M31 117.7h.3l.1 .2-.1 .1-.2 .1-.1-.1z" fill="none" stroke="#f0f" stroke-width=".14"/>
<text font-size="2" x="242.3" y="128.9">place R1010 near DIMM Connector</text>
<text font-size="1.7" x="58.3" y="114.3">place R5012 and R5013 as close as CPU</text>
<g font-size="1.4">
<text x="203.5" y="136.1">CNV_EC033</text>
<text x="248.8" y="199.5">C</text>
<text x="250.1" y="201.7">Monday, June 14, 2010</text>
<text x="282.1" y="201.7">04</text>
<text x="287.9" y="201.7">99</text>
</g>
<g font-size="1.2">
<text x="113.5" y="38.8">C26</text>
<text x="159" y="38.8">A27</text>
<text x="159" y="37.5">A28</text>
<text x="82.9" y="44.4" transform="rotate(-90 82.9 44.4)">2</text>
<text x="112.7" y="42.7">AN34</text>
<text x="159" y="45.3">A15</text>
<text x="159" y="44">A16</text>
<text x="170.8" y="44">1</text>
<text x="170.8" y="45.3">1</text>
<text x="177.1" y="44">2</text>
<text x="177.1" y="45.3">2</text>
<text x="82.9" y="50.8" transform="rotate(-90 82.9 50.8)">1</text>
<text x="112.9" y="49.2">AL33</text>
<text x="90.5" y="59.6">1</text>
<text x="96.8" y="59.6">2</text>
<text x="112.7" y="54.4">AN33</text>
<text x="112.9" y="59.6">AL32</text>
<text x="159" y="54.4">R8</text>
<text x="159" y="59.6">AK1</text>
<text x="178.6" y="59.6">1</text>
<text x="184.9" y="59.6">2</text>
<text x="212.5" y="58.7" transform="rotate(-90 212.5 58.7)">2</text>
<text x="224.1" y="58.7" transform="rotate(-90 224.1 58.7)">2</text>
<text x="112.7" y="64.7">AN32</text>
<text x="159" y="60.9">A5</text>
<text x="159" y="62.1">A4</text>
<text x="178.6" y="62.1">1</text>
<text x="178.6" y="60.9">1</text>
<text x="184.9" y="62.1">2</text>
<text x="184.9" y="60.9">2</text>
<text x="212.5" y="65" transform="rotate(-90 212.5 65)">1</text>
<text x="224.1" y="65" transform="rotate(-90 224.1 65)">1</text>
<text x="85.5" y="70.4" transform="rotate(-90 85.5 70.4)">2</text>
<text x="159" y="71.2">AP29</text>
<text x="85.5" y="76.7" transform="rotate(-90 85.5 76.7)">1</text>
<text x="112.6" y="77.7">AM34</text>
<text x="159" y="72.5">AP27</text>
<text x="159" y="75.1">AR26</text>
<text x="159" y="76.4">AR27</text>
<text x="159" y="77.7">AP30</text>
<text x="112.8" y="82.9">AP33</text>
<text x="159" y="80.3">AR28</text>
<text x="159" y="81.6">AP26</text>
<text x="93" y="88.1">1</text>
<text x="99.4" y="88.1">2</text>
<text x="114.3" y="88.1">V8</text>
<text x="159" y="86.8">AL35</text>
<text x="75.1" y="91.1" transform="rotate(-90 75.1 91.1)">2</text>
<text x="112.7" y="94.5">AR33</text>
<text x="159" y="90.6">AT28</text>
<text x="159" y="91.9">AR29</text>
<text x="159" y="93.3">AR30</text>
<text x="159" y="94.5">AT30</text>
<text x="159" y="95.8">AP32</text>
<text x="75.1" y="97.4" transform="rotate(-90 75.1 97.4)">1</text>
<text x="159" y="97.1">AR31</text>
<text x="159" y="98.4">AT31</text>
<text x="159" y="99.7">AR32</text>
<text x="168.4" y="97.6" transform="rotate(-90 168.4 97.6)">2</text>
<text x="184" y="98.9" transform="rotate(-90 184 98.9)">2</text>
<text x="168.4" y="103.9" transform="rotate(-90 168.4 103.9)">1</text>
<text x="184" y="105.2" transform="rotate(-90 184 105.2)">1</text>
<text x="218.9" y="105.4" transform="rotate(-90 218.9 105.4)">2</text>
<text x="228" y="105.4" transform="rotate(-90 228 105.4)">2</text>
<text x="31.1" y="109.2" transform="rotate(-90 31.1 109.2)">2</text>
<text x="48" y="109.2" transform="rotate(-90 48 109.2)">2</text>
<text x="204.5" y="111.4">1</text>
<text x="208.6" y="110.5" transform="rotate(-90 208.6 110.5)">2</text>
<text x="218.9" y="111.6" transform="rotate(-90 218.9 111.6)">1</text>
<text x="228" y="111.6" transform="rotate(-90 228 111.6)">1</text>
<text x="31.1" y="115.5" transform="rotate(-90 31.1 115.5)">1</text>
<text x="48" y="115.5" transform="rotate(-90 48 115.5)">1</text>
<text x="58.1" y="119.2">1</text>
<text x="64.4" y="119.2">2</text>
<text x="208.6" y="116.8" transform="rotate(-90 208.6 116.8)">3</text>
<text x="27" y="125.6">1</text>
<text x="31.1" y="120.9" transform="rotate(-90 31.1 120.9)">3</text>
<text x="43.8" y="125.6">1</text>
<text x="48" y="120.9" transform="rotate(-90 48 120.9)">3</text>
<text x="231.6" y="121.8">1</text>
<text x="238" y="121.8">2</text>
<text x="31.1" y="127.2" transform="rotate(-90 31.1 127.2)">2</text>
<text x="48" y="127.2" transform="rotate(-90 48 127.2)">2</text>
<text x="193" y="136.3" transform="rotate(-90 193 136.3)">1</text>
<text x="193" y="132.5" transform="rotate(-90 193 132.5)">2</text>
</g>
<g font-size="1.2" fill="#004080">
<text x="117.3" y="39.4">PROC_SELECT#</text>
<text x="153.7" y="39.4">BCLK#</text>
<text x="154.3" y="38.1">BCLK</text>
<text x="117.3" y="43.3">SKTOCC#</text>
<text x="147.7" y="45.9">DPLL_REF_CLK#</text>
<text x="148.4" y="44.6">DPLL_REF_CLK</text>
<text x="117.3" y="49.8">CATERR#</text>
<text x="117.3" y="55">PECI</text>
<text x="148.5" y="55">SM_DRAMRST#</text>
<text x="117.3" y="60.2">PROCHOT#</text>
<text x="117.3" y="65.3">THERMTRIP#</text>
<text x="149.3" y="61.5">SM_RCOMP_1</text>
<text x="149.3" y="62.7">SM_RCOMP_2</text>
<text x="149.3" y="60.2">SM_RCOMP_0</text>
<text x="153.5" y="71.8">PRDY#</text>
<text x="153.4" y="73.1">PREQ#</text>
<text x="155" y="77">TMS</text>
<text x="155.1" y="75.7">TCK</text>
<text x="117.3" y="78.3">PM_SYNC</text>
<text x="117.3" y="83.5">UNCOREPWRGOOD</text>
<text x="153.8" y="78.3">TRST#</text>
<text x="155" y="82.2">TDO</text>
<text x="155.6" y="80.9">TDI</text>
<text x="117.3" y="88.6">SM_DRAMPWROK</text>
<text x="154.3" y="87.4">DBR#</text>
<text x="117.3" y="95.1">RESET#</text>
<text x="152.9" y="91.2">BPM#_0</text>
<text x="152.9" y="92.5">BPM#_1</text>
<text x="152.9" y="93.9">BPM#_2</text>
<text x="152.9" y="95.1">BPM#_3</text>
<text x="152.9" y="96.4">BPM#_4</text>
<text x="152.9" y="97.7">BPM#_5</text>
<text x="152.9" y="99">BPM#_6</text>
<text x="152.9" y="100.3">BPM#_7</text>
</g>
<g font-size="1.1">
<text x="76.5" y="34.8">VCC1R05B_VTT_CPU</text>
<text x="236.1" y="38.1">CPU_CLK_100M</text>
<text x="236.1" y="39.3">-CPU_CLK_100M</text>
<text x="245.9" y="38.1">[24]</text>
<text x="246.3" y="39.3">[24]</text>
<text x="185.3" y="43.9">1005_1/16 w</text>
<text x="185.3" y="45.2">1005_1/16 w</text>
<text x="204.7" y="45.7">VCC1R05B_VTT_CPU</text>
<text x="208.6" y="42.5">NZM3_SWG_SDV2_EC020</text>
<text x="85" y="49.6">1005_1/16 w</text>
<text x="207.3" y="50.3">VCC1R05B_VTT_CPU</text>
<text x="46.6" y="54.9">[28,62]</text>
<text x="51.1" y="54.9">PECI</text>
<text x="103.7" y="59.4">1005_1/16 w</text>
<text x="194.3" y="59.4">1005_1/16 w</text>
<text x="44" y="60.1">[62,79]</text>
<text x="45.9" y="65.2">[28]</text>
<text x="48.5" y="60.1">-PROCHOT</text>
<text x="48.8" y="65.2">-THERMTRIP</text>
<text x="194.3" y="62">1005_1/16 w</text>
<text x="194.3" y="60.7">1005_1/16 w</text>
<text x="214.6" y="63.8">1005_1/16 w</text>
<text x="226.2" y="63.8">1005_1/16 w</text>
<text x="80.4" y="67.2">VCC1R5_VDDQ</text>
<text x="246.3" y="71.7">-XDP_PRDY</text>
<text x="254" y="71.7">[11]</text>
<text x="87.6" y="75.5">1005_1/16 w</text>
<text x="246.5" y="73">-XDP_PREQ</text>
<text x="246.5" y="75.6">XDP_TCK</text>
<text x="246.5" y="76.9">XDP_TMS [11]</text>
<text x="252.5" y="75.6">[11]</text>
<text x="254" y="73">[11]</text>
<text x="43.7" y="83.4">[11,28]</text>
<text x="45.4" y="78.2">[25]</text>
<text x="48.3" y="78.2">-PM_SYNC</text>
<text x="48.3" y="83.4">CPUPWRGD</text>
<text x="246.3" y="82.1">XDP_TDO</text>
<text x="246.5" y="78.2">-XDP_TRST</text>
<text x="246.5" y="80.8">XDP_TDI</text>
<text x="252.1" y="80.8">[11]</text>
<text x="252.5" y="82.1">[11]</text>
<text x="253.6" y="78.2">[11]</text>
<text x="42" y="88.6">[25,31,87]</text>
<text x="48.3" y="88.6">DRAMPWRG</text>
<text x="94.6" y="85.3">SWG_SDV2_EC043</text>
<text x="105" y="87.9">1005_1/16 w</text>
<text x="246.5" y="87.2">-XDP_DBR</text>
<text x="253.2" y="87.2">[11,25]</text>
<text x="222.9" y="95.7">VCC1R5A_DIMM</text>
<text x="77.3" y="96.2">1005_1/16 w</text>
<text x="29.8" y="104.7">VCC3B</text>
<text x="41.5" y="104.7">VCC1R05B_VTT_CPU</text>
<text x="170.5" y="102.7">1005_1/16 w</text>
<text x="186.1" y="104">1005_1/16 w</text>
<text x="197" y="106">SDV_EC115</text>
<text x="221.1" y="110.4">1005_1/16 w</text>
<text x="221.1" y="112">NA</text>
<text x="230.1" y="110.4">1005_1/16 w</text>
<text x="33.2" y="114.3">1005_1/16 w</text>
<text x="50.1" y="114.3">1005_1/16 w</text>
<text x="59.6" y="123.9">1005_1/16 w</text>
<text x="261.9" y="122.3">-DRAMRST</text>
<text x="268.9" y="122.3">[12,13]</text>
<text x="2.8" y="126.1">[11,27,50,54]</text>
<text x="10.7" y="126.1">-PLTRST_FAR</text>
<text x="152.5" y="126.1">[12,27]</text>
<text x="157.1" y="126.1">DRAMRST_GATE</text>
<text x="233.2" y="126.5">1005_1/16 w</text>
<text x="195.2" y="137.8">1005_X7R_K</text>
<text x="195.2" y="139.4">NA</text>
<text x="246.8" y="194.4">Project Name :</text>
<text x="248.8" y="195.4">NOZOMI-3 SWG SDV2</text>
<text x="262.4" y="194.5">Title :</text>
<text x="265.6" y="195.4">CPU(2/8) CLK/MISC/JTAG</text>
<text x="246.6" y="198.3">Size :</text>
<text x="246.8" y="201.8">Date:</text>
<text x="252.5" y="198.2">Document Number :</text>
<text x="276.1" y="201.8">Sheet :</text>
<text x="284.3" y="199.8">2.10</text>
<text x="284.4" y="198.3">Rev :</text>
<text x="284.9" y="201.8">of</text>
</g>
<g font-size="1.1" fill="#000080">
<text x="121.8" y="34.8">SANDY_BRIDGE_PGA_R1P0</text>
<text x="128.3" y="32.2">U58H</text>
<text x="85" y="46.4">R64</text>
<text x="167.2" y="43.9">R79</text>
<text x="167.2" y="45.2">R58</text>
<text x="180.1" y="43.9">1K_5%</text>
<text x="180.1" y="45.2">1K_5%</text>
<text x="85" y="48">62_5%</text>
<text x="86.9" y="59.4">R85</text>
<text x="98.5" y="59.4">56_5%</text>
<text x="173.6" y="59.4">R7</text>
<text x="187.9" y="59.4">140_1%</text>
<text x="173.6" y="62">R576</text>
<text x="173.6" y="60.7">R84</text>
<text x="187.9" y="62">200_1%</text>
<text x="187.9" y="60.7">25.5_1%</text>
<text x="214.6" y="60.7">R90</text>
<text x="214.6" y="62.3">51_5%</text>
<text x="226.2" y="60.7">R91</text>
<text x="226.2" y="62.3">51_5%</text>
<text x="87.6" y="72.3">R12</text>
<text x="87.6" y="73.9">1K_5%</text>
<text x="89.4" y="87.9">R183</text>
<text x="101.1" y="87.9">0_5%</text>
<text x="77.3" y="93.1">R17</text>
<text x="77.3" y="94.7">10K_5%</text>
<text x="170.5" y="99.6">R2</text>
<text x="170.5" y="101.1">51_5%</text>
<text x="186.1" y="100.9">R204</text>
<text x="186.1" y="102.4">5.1K_5%</text>
<text x="221.1" y="107.4">R68</text>
<text x="230.1" y="107.4">R582</text>
<text x="33.2" y="111.2">R215</text>
<text x="33.2" y="112.8">1K_5%</text>
<text x="50.1" y="111.2">R5012</text>
<text x="50.1" y="112.8">75_5%</text>
<text x="209.9" y="111.2">Q125</text>
<text x="221.1" y="108.9">0_5%</text>
<text x="230.1" y="108.9">1K_5%</text>
<text x="59.6" y="117.1">R5013</text>
<text x="209.9" y="117.7">2SK3541</text>
<text x="233.2" y="119.6">R1010</text>
<text x="32.4" y="121.6">Q131</text>
<text x="49.3" y="121.6">Q132</text>
<text x="59.6" y="122.4">43_5%</text>
<text x="233.2" y="125">1K_5%</text>
<text x="32.4" y="128.1">2SK3541</text>
<text x="49.3" y="128.1">2SK3541</text>
<text x="195.2" y="134.5">C1319</text>
<text x="195.2" y="136.1">0.047UF_16V</text>
</g>
<g font-size="1.1" fill="#f00">
<text x="206.3" y="37.3">CPU_CLK_100M</text>
<text x="206.3" y="38.6">-CPU_CLK_100M</text>
<text x="65.1" y="59.4">-PROCHOT</text>
<text x="65.1" y="54.2">PECI</text>
<text x="162.2" y="59.4">SM_COMP0</text>
<text x="65.1" y="64.5">-THERMTRIP</text>
<text x="162.2" y="60.7">SM_COMP1</text>
<text x="162.2" y="61.9">SM_COMP2</text>
<text x="230.9" y="71">-XDP_PRDY</text>
<text x="65.1" y="77.5">-PM_SYNC</text>
<text x="230.9" y="77.5">-XDP_TRST</text>
<text x="230.9" y="72.3">-XDP_PREQ</text>
<text x="230.9" y="74.9">XDP_TCK</text>
<text x="232.2" y="76.2">XDP_TMS</text>
<text x="65.1" y="82.7">CPUPWRGD</text>
<text x="230.9" y="80.1">XDP_TDI</text>
<text x="230.9" y="81.4">XDP_TDO</text>
<text x="65.1" y="87.8">DRAMPWRG</text>
<text x="230.9" y="86.6">-XDP_DBR</text>
<text x="89.7" y="94.3">-CPURST</text>
<text x="175.2" y="125.4">DRAMRST_GATE</text>
<text x="245.1" y="121.5">-DRAMRST</text>
</g>
<g font-size=".9">
<text x="30.2" y="1">5</text>
<text x="88" y="1">4</text>
<text x="145.8" y="1">3</text>
<text x="203.5" y="1">2</text>
<text x="261.3" y="1">1</text>
<text x=".4" y="27.2">D</text>
<text x="290.6" y="27.2">D</text>
<text x=".4" y="77.3">C</text>
<text x="290.6" y="77.3">C</text>
<text x=".4" y="127.6">B</text>
<text x="290.6" y="127.6">B</text>
<text x=".4" y="177.8">A</text>
<text x="290.6" y="177.8">A</text>
<text x="30.2" y="203.1">5</text>
<text x="88" y="203.1">4</text>
<text x="145.8" y="203.1">3</text>
<text x="203.5" y="203.1">2</text>
<text x="261.3" y="203.1">1</text>
</g>
<g font-size=".9" fill="#00f">
<text x="128.7" y="40.7">MISC</text>
<text x="141.6" y="40.7">CLOCKS</text>
<text x="125.7" y="56.8">THERMAL</text>
<text x="140.3" y="57.6">DDR3 MISC</text>
<text x="120.5" y="75.1">PWR MANAGEMENT</text>
<text x="141.3" y="80.1">JTAG &amp; BPM</text>
</g>
</svg>
